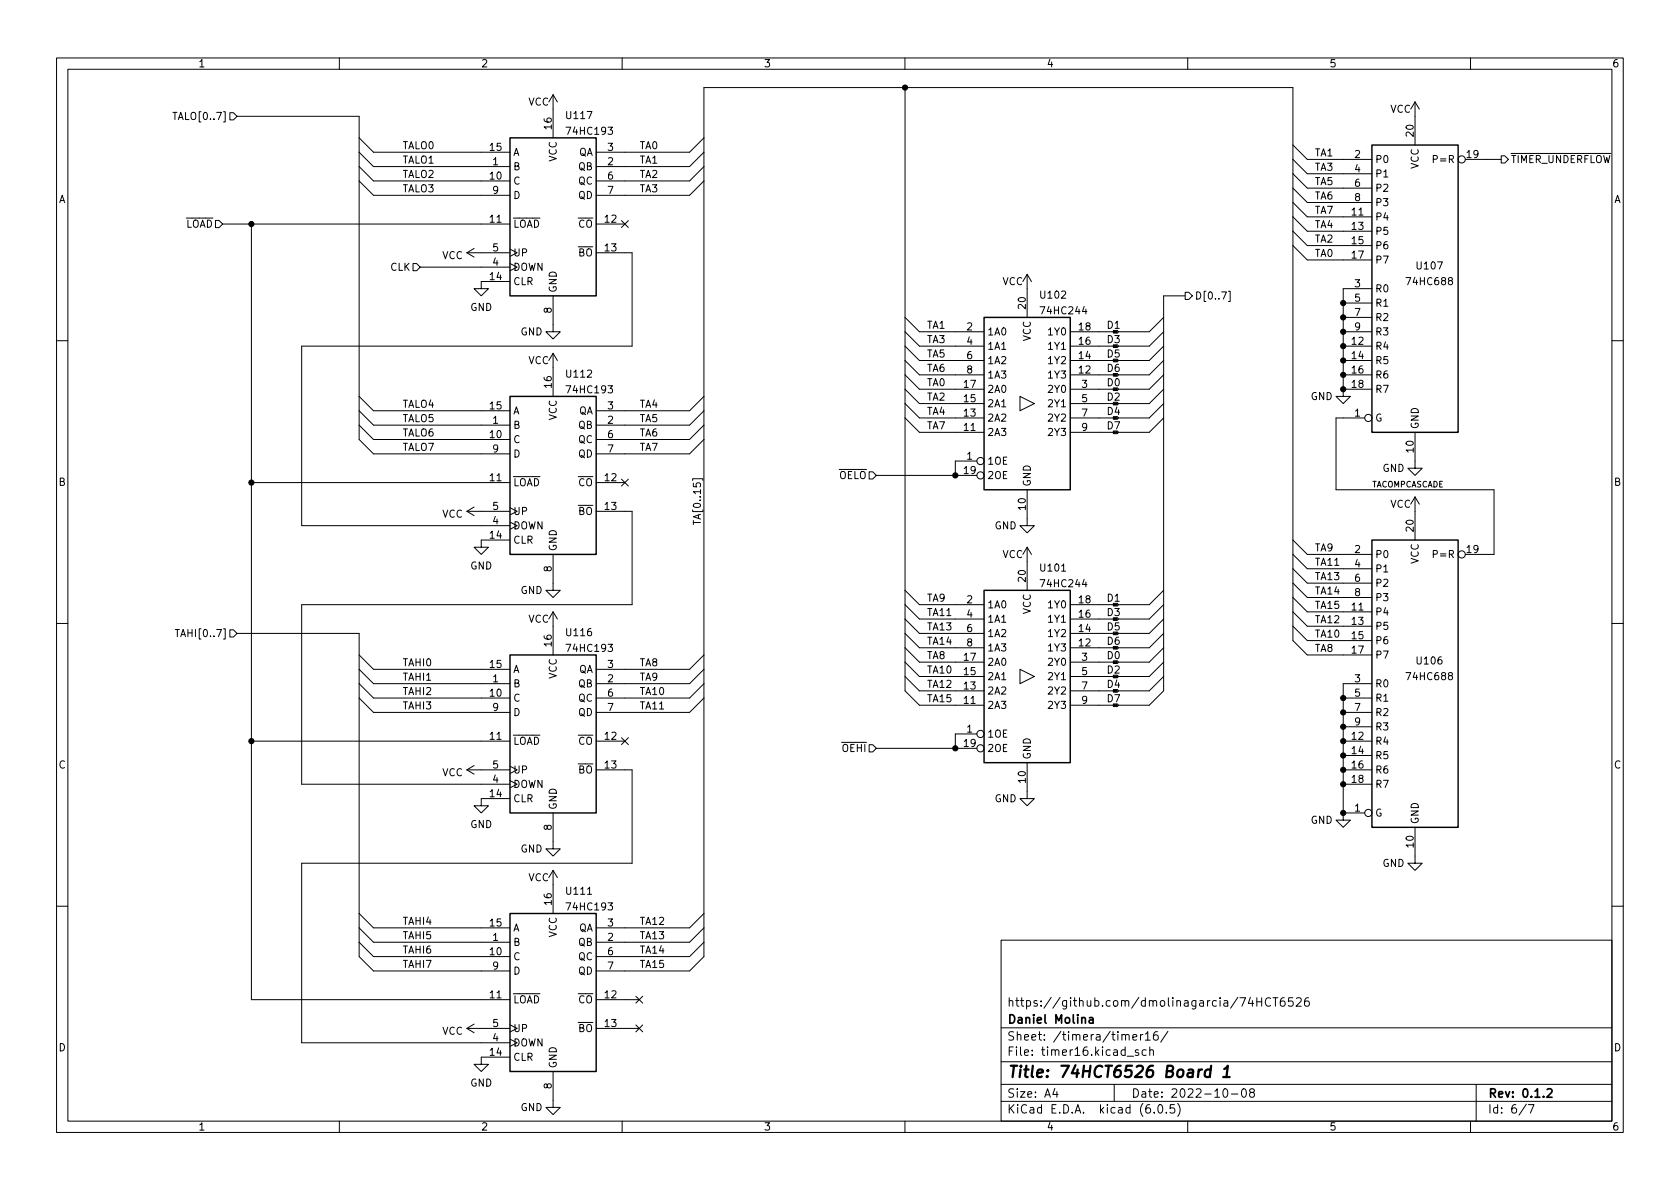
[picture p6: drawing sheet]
<svg xmlns="http://www.w3.org/2000/svg" width="297mm" height="210mm" viewBox="0 0 297 210" stroke-linecap="round" stroke-linejoin="round" font-family="sans-serif">
<g fill="none" stroke="#000" stroke-width=".18">
<path d="M10 10.2h277v190.1h-277zM12 12.2h273v186.1h-273zM30.6 19.9h.7M40.6 19.9h.7l.6 .7-.6 .6h-.7zM60 10.2v2M97.8 16.8v7.6M97.8 16.8l-.8 1.2M97.8 16.8l.8 1.2M110 10.2v2M160 10.2v2M160 15.5v106.7l2.6 2.5h11.4M210 10.2v2"/>
<path d="M250.2 18l-.8 1.3M250.2 18v7.6M250.2 18l.8 1.3M260 10.2v2M38.1 39h.6l.7 .6-.7 .7h-.6zM39.4 39.6h50.8M41.9 20.6h21.6v57.1l2.5 2.6h24.2M44.4 39.6v137.2h45.8M63.5 26.9l2.5 2.6h24.2M63.5 29.5l2.5 2.5h24.2M63.5 24.4l2.5 2.5h24.2M63.5 32l2.5 2.5h24.2"/>
<path d="M105.4 39.6h5.1M109.9 39l1.2 1.2M111.1 39l-1.2 1.2M124.5 26.9l-2.6 2.6h-16.5M124.5 29.5l-2.6 2.5h-16.5M124.5 24.4l-2.6 2.5h-16.5M124.5 32l-2.6 2.5h-16.5M228.6 35.8l2.5 2.5h11.5M228.6 38.3l2.5 2.6h11.5M228.6 25.6l2.5 2.6h11.5M228.6 28.2l2.5 2.5h11.5M228.6 30.7l2.5 2.6h11.5"/>
<path d="M228.6 33.3l2.5 2.5h11.5M259.1 28.2h6.3M265.4 27.6h.7l.6 .6-.6 .6h-.7zM73 46.6h.7l.6 .6-.6 .7h-.7zM74.3 47.2h15.9M82.5 44.7h7.7M82.5 44.7l1.3 .8M83.8 43.9l-1.3 .8M90.2 49.8h-5.1v1.2h1.3l-1.3 1.3-1.3-1.3h1.3M90.2 46.6l1.2 .6-1.2 .7M90.2 44.1l1.2 .6-1.2 .6M97.8 52.3v6.4h1.3l-1.3 1.2-1.3-1.2h1.3"/>
<path d="M105.4 44.7h6.4v16.5h-58.5v31.8h36.9M160 58.7l2.6 2.5h11.4M160 56.1l2.6 2.6h11.4M181.6 48.5v7.6M181.6 48.5l-.8 1.3M181.6 48.5l.8 1.3M196.8 58.4h.8l.2 .3-.2 .2h-.8zM205.7 58.7l-2.5 2.5h-14M205.7 56.1l-2.5 2.6h-14M209.5 51.7h.7l.6 .6-.6 .7h-.7zM209.5 52.3h-3.8v69.9l-2.5 2.5h-14M217.2 51.5h.3v1.8h-.3"/>
<path d="M228.6 40.9l2.5 2.5h11.5M228.6 43.4l2.5 2.6h11.5M237.5 53.6h5.1M237.5 56.1h5.1M237.5 58.7h5.1M242.6 51h-5.1v17.8M10 60.2h2M63.5 72.6l2.5 2.6h24.2M63.5 75.2l2.5 2.5h24.2M63.5 70.1l2.5 2.5h24.2M97.8 62.5v7.6M97.8 62.5l-.8 1.2"/>
<path d="M97.8 62.5l.8 1.2M124.5 72.6l-2.6 2.6h-16.5M124.5 75.2l-2.6 2.5h-16.5M124.5 70.1l-2.6 2.5h-16.5M124.5 77.7l-2.6 2.6h-16.5M160 71.4l2.6 2.5h11.4M160 61.2l2.6 2.5h11.4M160 63.7l2.6 2.6h11.4M160 66.3l2.6 2.5h11.4M160 73.9l2.6 2.5h11.4M160 68.8l2.6 2.6h11.4M180.3 70.1l2.6 1.3-2.6 1.2z"/>
<path d="M196.8 73.7h.8l.2 .2-.2 .2h-.8zM196.8 71.1h.8l.2 .3-.2 .2h-.8zM196.8 66.1h.8l.2 .2-.2 .2h-.8zM196.8 76.2h.8l.2 .2-.2 .3h-.8zM196.8 61h.8l.2 .2-.2 .2h-.8zM196.8 68.6h.8l.2 .2-.2 .3h-.8zM196.8 63.5h.8l.2 .2-.2 .3h-.8zM205.7 71.4l-2.5 2.5h-14M205.7 61.2l-2.5 2.5h-14M205.7 63.7l-2.5 2.6h-14M205.7 66.3l-2.5 2.5h-14M205.7 73.9l-2.5 2.5h-14"/>
<path d="M205.7 68.8l-2.5 2.6h-14M237.5 68.8v1.3h1.3l-1.3 1.3-1.3-1.3h1.3M237.5 61.2h5.1M237.5 63.7h5.1M237.5 66.3h5.1M237.5 68.8h5.1M241.3 73.9h-5.1v12.7h28v11.4h-5.1M250.2 76.4v6.4h1.3l-1.3 1.3-1.3-1.3h1.3M285 60.2h2M44.4 85.3h45.8M82.5 90.4h7.7M82.5 90.4l1.3 .8"/>
<path d="M83.8 89.7l-1.3 .7M90.2 92.3l1.2 .7-1.2 .6M90.2 89.8l1.2 .6-1.2 .7M90.2 95.5h-5.1v1.3h1.3l-1.3 1.2-1.3-1.2h1.3M97.8 98v6.4h1.3l-1.3 1.3-1.3-1.3h1.3M105.4 90.4h6.4v16.5h-58.5v31.8h36.9M105.4 85.3h5.1M109.9 84.7l1.2 1.2M111.1 84.7l-1.2 1.2M122.5 85v-.3h1.8v.3M153.7 83.4h.6l.6 .7-.6 .6h-.6zM154.9 84.1h17.8"/>
<path d="M172.7 81.5h-3.8v2.6M181.6 86.6v6.4h1.3l-1.3 1.2-1.3-1.2h1.3M181.6 96.8v7.6M181.6 96.8l-.8 1.2M181.6 96.8l.8 1.2M228.6 95.5l2.5 2.5h11.5M228.6 98l2.5 2.6h11.5M250.2 87.9v7.6M250.2 87.9l-.8 1.2M250.2 87.9l.8 1.2M10 110.2h2M31 111.3h.7"/>
<path d="M31.4 111.3v1.3M40.6 111.4h.7l.6 .6-.6 .6h-.7zM41.9 112h21.6v57.2l2.5 2.5h24.2M63.5 118.4l2.5 2.5h24.2M63.5 115.8l2.5 2.6h24.2M97.8 108.2v7.6M97.8 108.2l-.8 1.3M97.8 108.2l.8 1.3M124.5 118.4l-2.6 2.5h-16.5M124.5 115.8l-2.6 2.6h-16.5M160 112l2.6 2.5h11.4M160 119.6l2.6 2.6h11.4"/>
<path d="M160 109.5l2.6 2.5h11.4M160 117.1l2.6 2.5h11.4M160 106.9l2.6 2.6h11.4M160 114.5l2.6 2.6h11.4M160 104.4l2.6 2.5h11.4M180.3 118.4l2.6 1.2-2.6 1.3zM196.8 111.8h.8l.2 .2-.2 .2h-.8zM196.8 114.3h.8l.2 .2-.2 .3h-.8zM196.8 119.4h.8l.2 .2-.2 .3h-.8zM196.8 109.2h.8l.2 .3-.2 .2h-.8zM196.8 116.9h.8l.2 .2-.2 .2h-.8zM196.8 106.7h.8l.2 .2-.2 .3h-.8z"/>
<path d="M205.7 112l-2.5 2.5h-14M205.7 119.6l-2.5 2.6h-14M205.7 109.5l-2.5 2.5h-14M205.7 117.1l-2.5 2.5h-14M205.7 106.9l-2.5 2.6h-14M205.7 114.5l-2.5 2.6h-14M205.7 104.4l-2.5 2.5h-14M228.6 105.7l2.5 2.5h11.5M228.6 108.2l2.5 2.5h11.5M228.6 110.7l2.5 2.6h11.5M228.6 100.6l2.5 2.5h11.5M228.6 103.1l2.5 2.6h11.5"/>
<path d="M242.6 115.8h-11.5l-2.5-2.5v-97.8h-104.1v153.7l-2.6 2.5h-16.5M285 110.2h2M44.4 131.1h45.8M63.5 120.9l2.5 2.5h24.2M63.5 123.4l2.5 2.6h24.2M82.5 136.1h7.7M82.5 136.1l1.3 .8M83.8 135.4l-1.3 .7M90.2 138l1.2 .7-1.2 .6M90.2 135.5l1.2 .6-1.2 .7M105.4 131.1h5.1M105.4 136.1h6.4v16.5h-58.5v31.8h36.9"/>
<path d="M109.9 130.4l1.2 1.3M111.1 130.4l-1.2 1.3M124.5 120.9l-2.6 2.5h-16.5M124.5 123.4l-2.6 2.6h-16.5M153.7 131.7h.6l.6 .6-.6 .7h-.6zM154.9 132.3h17.8M172.7 129.8h-3.8v2.5M181.6 134.9v6.3h1.3l-1.3 1.3-1.3-1.3h1.3M196.8 121.9h.8l.2 .3-.2 .2h-.8zM196.8 124.5h.8l.2 .2-.2 .2h-.8zM237.5 123.4h5.1M237.5 131.1h5.1"/>
<path d="M237.5 136.1h5.1M237.5 138.7h5.1M237.5 126h5.1M237.5 133.6h5.1M237.5 128.5h5.1M242.6 120.9h-5.1v22.9M90.2 141.2h-5.1v1.3h1.3l-1.3 1.3-1.3-1.3h1.3M97.8 143.8v6.3h1.3l-1.3 1.3-1.3-1.3h1.3M97.8 153.9v7.6M97.8 153.9l-.8 1.3M97.8 153.9l.8 1.3M237.5 143.8v1.2h1.3l-1.3 1.3-1.3-1.3h1.3"/>
<path d="M237.5 143.8h3.8M250.2 146.3v6.3h1.3l-1.3 1.3-1.3-1.3h1.3M10 160.2h2M63.5 164.1l2.5 2.5h24.2M63.5 166.6l2.5 2.6h24.2M63.5 161.5l2.5 2.6h24.2M105.4 176.8h7.6M112.4 176.2l1.2 1.2M113.6 176.2l-1.2 1.2M124.5 164.1l-2.6 2.5h-16.5M124.5 166.6l-2.6 2.6h-16.5M124.5 161.5l-2.6 2.6h-16.5"/>
<path d="M177 166.3h108v32h-108zM221.1 176.4l-.4 1h.9M221.4 176.9v1M222.2 176.4v1.5M222.2 177.1h.9M223.1 176.4v1.5M224.6 176.6a.6 .6 0 0 0-.7 0 .6 .6 0 0 0-.2 .7 .56 .56 0 0 0 .3 .6 .56 .56 0 0 0 .6-.1M225.1 176.4h.8M225.5 176.4v1.5M227.1 176.4a.59 .59 0 0 0-.7 .7v.5l.1 .3h.4l.2-.1 .1-.5-.1-.2-.5-.1-.2 .3M228.6 176.4h-.7l-.1 .7 .2-.1 .5 .1 .1 .2v.5l-.2 .1-.6-.1M229.2 176.6l.6-.2 .2 .2 .1 .3-1 1h1"/>
<path d="M231.4 176.4a.59 .59 0 0 0-.8 .7v.5l.2 .3h.4l.2-.1 .1-.5-.1-.2-.5-.1-.3 .3M285 160.2h2M60 198.3v2M82.5 181.9l1.3 .7M82.5 181.9h7.7M83.8 181.1l-1.3 .8M90.2 183.8l1.2 .6-1.2 .6M90.2 181.2l1.2 .7-1.2 .6M90.2 186.9h-5.1v1.3h1.3l-1.3 1.3-1.3-1.3h1.3M97.8 189.5v6.3h1.3l-1.3 1.3-1.3-1.3h1.3M105.4 181.9h7.6M110 198.3v2"/>
<path d="M112.4 181.2l1.2 1.3M113.6 181.2l-1.2 1.3M160 198.3v2M177 194.8h108M177 191.8h108M177 187.8h108M177 181.8h108M186.5 192.5l-.4 1h1M186.9 193v1M197 191.8v3M199.3 186.8h1.1M200.3 183.4l.7-.1-.1-.3-.4-.1-.2 .2 .1 .8h.5"/>
<path d="M201.3 185.7l-.4-.1-.2 .2 .1 .3 .5 .1v.4h-.6M201.6 182.9v1M202.1 182.9l-.3 .1-.2 .2M202.5 182.9l.4-.5v1.5M202.5 183.9h.9M202.6 185.7l-.4-.1-.3 .3v.4l.2 .3h.5M203.3 185.8l.2-.2 .4 .1v.9M203.3 185.1v1.5M204.1 196.7v.1M204.6 182.4a.59 .59 0 0 0-.7 .7v.5l.2 .3h.4l.2-.1 .1-.5-.2-.2-.4-.1-.3 .3M204.9 195.4l.2-.1a.81 .81 0 0 1 .6 .7 .81 .81 0 0 1-.3 .8h-.2a.81 .81 0 0 1-.6-.6 .81 .81 0 0 1 .3-.8zM206.2 196.7v.1"/>
<path d="M206.5 182.4l-1.3 1.9M207.6 195.3h-.7v.7l.2-.1 .5 .1 .1 .2-.1 .5-.2 .1-.5-.1M208.2 195.1a1.72 1.72 0 0 1 0 2.3M210 198.3v2M216.4 192.6l.2-.1a.81 .81 0 0 1 .6 .7 .81 .81 0 0 1-.3 .8h-.2a.81 .81 0 0 1-.6-.6 .81 .81 0 0 1 .3-.8zM217.7 193.5h1.2M219.7 192.6l.2-.1a.81 .81 0 0 1 .5 .7 .81 .81 0 0 1-.3 .8h-.1a.81 .81 0 0 1-.6-.6 .81 .81 0 0 1 .3-.8zM221.2 193.2l-.3-.3 .1-.2 .2-.2 .4 .1 .2 .2-.1 .2-.6 .2-.2 .3 .1 .4 .2 .1h.4l.2-.3-.1-.4-.2-.1M260 198.3v2M261 191.8v6.5M269.9 195.3l-1.3 1.9M270.2 195.3h1l-.6 1.5"/>
<circle cx="258.4" cy="28.2" r=".63"/>
<circle cx="241.9" cy="73.9" r=".63"/>
<circle cx="173.4" cy="81.5" r=".63"/>
<circle cx="173.4" cy="84.1" r=".63"/>
<circle cx="258.4" cy="98" r=".63"/>
<circle cx="173.4" cy="132.3" r=".63"/>
<circle cx="173.4" cy="129.8" r=".63"/>
<circle cx="241.9" cy="143.8" r=".63"/>
</g>
<path d="M192.6 180h.6l.1 .9M193.3 180.3l-.5 .1a.29 .29 0 0 0-.3 .2 .29 .29 0 0 0 .3 .3h.5M273.6 192.7l.5-.2 .2 .2 .1 .3-.9 1h.9" fill="none" stroke="#000" stroke-width=".3"/>
<path d="M212.5 189.1l-.4 .1-.2 .3M214 189.2a.66 .66 0 0 0-.9 .3l-.1 .6 .1 .3 .2 .1 .6-.1M214.1 188.5l-.2 2M216.3 190.5h1.1M216.5 189l.6-.5-.3 2" fill="none" stroke="#000" stroke-width=".4"/>
<path d="M90.2 24.4h15.2v27.9h-15.2zM242.6 25.6h15.2v50.8h-15.2zM174 56.1h15.2v30.5h-15.2zM90.2 70.1h15.2v27.9h-15.2zM242.6 95.5h15.2v50.8h-15.2zM90.2 115.8h15.2v28h-15.2zM174 104.4h15.2v30.5h-15.2zM90.2 161.5h15.2v28h-15.2z" fill="none" stroke="#000" stroke-width=".25"/>
<g fill="#000" stroke="#000" stroke-width=".18">
<circle cx="160" cy="15.5" r=".46"/>
<circle cx="44.4" cy="39.6" r=".46"/>
<circle cx="237.5" cy="58.7" r=".46"/>
<circle cx="237.5" cy="53.6" r=".46"/>
<circle cx="237.5" cy="56.1" r=".46"/>
<circle cx="237.5" cy="61.2" r=".46"/>
<circle cx="237.5" cy="63.7" r=".46"/>
<circle cx="237.5" cy="68.8" r=".46"/>
<circle cx="237.5" cy="66.3" r=".46"/>
<circle cx="44.4" cy="85.3" r=".46"/>
<circle cx="168.9" cy="84.1" r=".46"/>
<circle cx="44.4" cy="131.1" r=".46"/>
<circle cx="168.9" cy="132.3" r=".46"/>
<circle cx="237.5" cy="128.5" r=".46"/>
<circle cx="237.5" cy="136.1" r=".46"/>
<circle cx="237.5" cy="123.4" r=".46"/>
<circle cx="237.5" cy="138.7" r=".46"/>
<circle cx="237.5" cy="133.6" r=".46"/>
<circle cx="237.5" cy="131.1" r=".46"/>
<circle cx="237.5" cy="126" r=".46"/>
<circle cx="237.5" cy="143.8" r=".46"/>
</g>
<text font-size="2.8" x="178" y="190.6">Title: 74HCT6526 Board 1</text>
<g font-size="2.1">
<text x="178" y="178">https://github.com/dmolinagarcia/74HCT6526</text>
<text x="178" y="184">Sheet: /timera/timer16/</text>
<text x="178" y="181">Daniel Molina</text>
<text x="178" y="186.7">File: timer16.kicad_sch</text>
<text x="178" y="196.9">KiCad E.D.A. kicad (6.0.5)</text>
<text x="178" y="194.1">Size: A4</text>
<text x="200" y="194.1">Date: 2022-10-08</text>
<text x="263" y="194.1">Rev: 0.1.2</text>
<text x="263" y="196.9">Id: 6/7</text>
</g>
<g font-size="1.8">
<text x="35" y="11.9">1</text>
<text x="85" y="11.9">2</text>
<text x="135" y="11.9">3</text>
<text x="185" y="11.9">4</text>
<text x="235" y="11.9">5</text>
<text x="285" y="11.9">6</text>
<text x="31.3" y="21.2">TALO[0..7]</text>
<text x="93.4" y="18.7">VCC</text>
<text x="97.5" y="22.8" transform="rotate(-90 97.5 22.8)">16</text>
<text x="100.3" y="21">U117</text>
<text x="100.5" y="23.8">74HC193</text>
<text x="245.8" y="19.9">VCC</text>
<text x="71.1" y="28.9">TALO1</text>
<text x="71.1" y="26.4">TALO0</text>
<text x="86.6" y="26.7">15</text>
<text x="87.1" y="29.2">1</text>
<text x="90.7" y="27.6">A</text>
<text x="98.4" y="28.6" transform="rotate(-90 98.4 28.6)">VCC</text>
<text x="102.2" y="27.6">QA</text>
<text x="107.5" y="29.2">2</text>
<text x="107.5" y="26.7">3</text>
<text x="113" y="28.9">TA1</text>
<text x="113" y="26.4">TA0</text>
<text x="232.4" y="27.6">TA1</text>
<text x="239.5" y="27.9">2</text>
<text x="243.1" y="28.8">P0</text>
<text x="249.9" y="24.1" transform="rotate(-90 249.9 24.1)">20</text>
<text x="250.8" y="29.9" transform="rotate(-90 250.8 29.9)">VCC</text>
<text x="253.8" y="28.8">P=R</text>
<text x="259.4" y="27.9">19</text>
<text x="267.1" y="28.8">~{TIMER_UNDERFLOW}</text>
<text x="10.3" y="35.9">A</text>
<text x="71.1" y="34">TALO3</text>
<text x="71.1" y="31.5">TALO2</text>
<text x="86.6" y="31.7">10</text>
<text x="87.1" y="34.3">9</text>
<text x="90.7" y="30.1">B</text>
<text x="90.7" y="32.6">C</text>
<text x="90.7" y="35.2">D</text>
<text x="102.2" y="30.1">QB</text>
<text x="102.2" y="32.6">QC</text>
<text x="102.2" y="35.2">QD</text>
<text x="107.5" y="31.7">6</text>
<text x="107.5" y="34.3">7</text>
<text x="113" y="34">TA3</text>
<text x="113" y="31.5">TA2</text>
<text x="232.4" y="35.3">TA6</text>
<text x="232.4" y="32.7">TA5</text>
<text x="232.4" y="30.2">TA3</text>
<text x="239.5" y="30.5">4</text>
<text x="239.5" y="33">6</text>
<text x="239.5" y="35.6">8</text>
<text x="243.1" y="31.4">P1</text>
<text x="243.1" y="33.9">P2</text>
<text x="285.3" y="35.9">A</text>
<text x="31.3" y="40.3">~{LOAD}</text>
<text x="86.6" y="39.4">11</text>
<text x="90.7" y="40.3">~{LOAD}</text>
<text x="100.9" y="40.3">~{CO}</text>
<text x="107" y="39.4">12</text>
<text x="232.4" y="40.3">TA4</text>
<text x="232.4" y="37.8">TA7</text>
<text x="239" y="38.1">11</text>
<text x="239" y="40.6">13</text>
<text x="243.1" y="39">P4</text>
<text x="243.1" y="41.5">P5</text>
<text x="243.1" y="36.4">P3</text>
<text x="69" y="47.9">CLK</text>
<text x="78.2" y="45.8">VCC</text>
<text x="87.1" y="47">4</text>
<text x="87.1" y="44.4">5</text>
<text x="90.7" y="47.9">DOWN</text>
<text x="90.7" y="45.3">UP</text>
<text x="100.9" y="45.3">~{BO}</text>
<text x="107" y="44.4">13</text>
<text x="232.4" y="45.4">TA0</text>
<text x="232.4" y="42.9">TA2</text>
<text x="239" y="43.2">15</text>
<text x="239" y="45.7">17</text>
<text x="243.1" y="44.1">P6</text>
<text x="243.1" y="46.6">P7</text>
<text x="250.6" y="47.6">U107</text>
<text x="86.6" y="49.5">14</text>
<text x="90.7" y="50.4">CLR</text>
<text x="98.4" y="51.8" transform="rotate(-90 98.4 51.8)">GND</text>
<text x="177.2" y="50.4">VCC</text>
<text x="184.1" y="52.8">U102</text>
<text x="211.2" y="53">D[0..7]</text>
<text x="239.5" y="50.8">3</text>
<text x="239.5" y="53.3">5</text>
<text x="243.1" y="51.7">R0</text>
<text x="249" y="50.4">74HC688</text>
<text x="83.1" y="55">GND</text>
<text x="92" y="59.3">GND</text>
<text x="97.5" y="55.4" transform="rotate(-90 97.5 55.4)">8</text>
<text x="163.8" y="58.1">TA1</text>
<text x="171" y="58.4">2</text>
<text x="174.5" y="59.3">1A0</text>
<text x="181.4" y="54.6" transform="rotate(-90 181.4 54.6)">20</text>
<text x="184.3" y="55.6">74HC244</text>
<text x="185.6" y="59.3">1Y0</text>
<text x="190.8" y="58.4">18</text>
<text x="195.6" y="58.1">D1</text>
<text x="239.5" y="55.9">7</text>
<text x="239.5" y="58.4">9</text>
<text x="243.1" y="54.2">R1</text>
<text x="243.1" y="56.8">R2</text>
<text x="243.1" y="59.3">R3</text>
<text x="93.4" y="64.4">VCC</text>
<text x="163.8" y="65.7">TA6</text>
<text x="163.8" y="63.2">TA5</text>
<text x="163.8" y="60.7">TA3</text>
<text x="171" y="61">4</text>
<text x="171" y="63.5">6</text>
<text x="174.5" y="61.8">1A1</text>
<text x="174.5" y="64.4">1A2</text>
<text x="182.2" y="60.4" transform="rotate(-90 182.2 60.4)">VCC</text>
<text x="185.6" y="64.4">1Y2</text>
<text x="185.6" y="61.8">1Y1</text>
<text x="190.8" y="63.5">14</text>
<text x="190.8" y="61">16</text>
<text x="195.6" y="63.2">D5</text>
<text x="195.6" y="65.7">D6</text>
<text x="195.6" y="60.7">D3</text>
<text x="239" y="61">12</text>
<text x="239" y="63.5">14</text>
<text x="243.1" y="61.8">R4</text>
<text x="243.1" y="64.4">R5</text>
<text x="97.5" y="68.5" transform="rotate(-90 97.5 68.5)">16</text>
<text x="100.3" y="66.8">U112</text>
<text x="100.5" y="69.5">74HC193</text>
<text x="163.8" y="70.8">TA2</text>
<text x="163.8" y="68.3">TA0</text>
<text x="170.5" y="71.1">15</text>
<text x="170.5" y="68.6">17</text>
<text x="171" y="66">8</text>
<text x="174.5" y="69.5">2A0</text>
<text x="174.5" y="66.9">1A3</text>
<text x="185.6" y="66.9">1Y3</text>
<text x="185.6" y="69.5">2Y0</text>
<text x="190.8" y="66">12</text>
<text x="191.3" y="68.6">3</text>
<text x="191.3" y="71.1">5</text>
<text x="195.6" y="70.8">D2</text>
<text x="195.6" y="68.3">D0</text>
<text x="231.7" y="70.7">GND</text>
<text x="239" y="66">16</text>
<text x="239" y="68.6">18</text>
<text x="243.1" y="66.9">R6</text>
<text x="243.1" y="69.5">R7</text>
<text x="71.1" y="74.6">TALO5</text>
<text x="71.1" y="77.2">TALO6</text>
<text x="71.1" y="72.1">TALO4</text>
<text x="86.6" y="77.5">10</text>
<text x="86.6" y="72.4">15</text>
<text x="87.1" y="74.9">1</text>
<text x="90.7" y="75.8">B</text>
<text x="90.7" y="73.3">A</text>
<text x="98.4" y="74.3" transform="rotate(-90 98.4 74.3)">VCC</text>
<text x="102.2" y="75.8">QB</text>
<text x="102.2" y="73.3">QA</text>
<text x="107.5" y="74.9">2</text>
<text x="107.5" y="72.4">3</text>
<text x="107.5" y="77.5">6</text>
<text x="113" y="77.2">TA6</text>
<text x="113" y="72.1">TA4</text>
<text x="113" y="74.6">TA5</text>
<text x="163.8" y="75.9">TA7</text>
<text x="163.8" y="73.4">TA4</text>
<text x="170.5" y="76.2">11</text>
<text x="170.5" y="73.7">13</text>
<text x="174.5" y="77.1">2A3</text>
<text x="174.5" y="74.5">2A2</text>
<text x="174.5" y="72">2A1</text>
<text x="185.6" y="72">2Y1</text>
<text x="185.6" y="74.5">2Y2</text>
<text x="185.6" y="77.1">2Y3</text>
<text x="191.3" y="73.7">7</text>
<text x="191.3" y="76.2">9</text>
<text x="195.6" y="75.9">D7</text>
<text x="195.6" y="73.4">D4</text>
<text x="239.5" y="73.7">1</text>
<text x="243.1" y="74.5">G</text>
<text x="250.8" y="75.9" transform="rotate(-90 250.8 75.9)">GND</text>
<text x="71.1" y="79.7">TALO7</text>
<text x="87.1" y="80">9</text>
<text x="90.7" y="78.4">C</text>
<text x="90.7" y="80.9">D</text>
<text x="102.2" y="78.4">QC</text>
<text x="102.2" y="80.9">QD</text>
<text x="107.5" y="80">7</text>
<text x="113" y="79.7">TA7</text>
<text x="170.5" y="83.8">19</text>
<text x="171" y="81.3">1</text>
<text x="174.5" y="82.2">1OE</text>
<text x="244.4" y="83.4">GND</text>
<text x="249.9" y="80" transform="rotate(-90 249.9 80)">10</text>
<text x="10.3" y="85.9">B</text>
<text x="86.6" y="85.1">11</text>
<text x="90.7" y="86">~{LOAD}</text>
<text x="100.9" y="86">~{CO}</text>
<text x="107" y="85.1">12</text>
<text x="146.9" y="84.7">~{OELO}</text>
<text x="174.5" y="84.7">2OE</text>
<text x="182.2" y="86.1" transform="rotate(-90 182.2 86.1)">GND</text>
<text x="245.8" y="89.8">VCC</text>
<text x="285.3" y="85.9">B</text>
<text x="78.2" y="91.5">VCC</text>
<text x="86.6" y="95.2">14</text>
<text x="87.1" y="92.7">4</text>
<text x="87.1" y="90.2">5</text>
<text x="90.7" y="93.6">DOWN</text>
<text x="90.7" y="91.1">UP</text>
<text x="100.9" y="91.1">~{BO}</text>
<text x="107" y="90.2">13</text>
<text x="123.9" y="93" transform="rotate(-90 123.9 93)">TA[0..15]</text>
<text x="175.8" y="93.6">GND</text>
<text x="181.4" y="90.1" transform="rotate(-90 181.4 90.1)">10</text>
<text x="249.9" y="93.9" transform="rotate(-90 249.9 93.9)">20</text>
<text x="83.1" y="100.7">GND</text>
<text x="90.7" y="96.1">CLR</text>
<text x="97.5" y="101.1" transform="rotate(-90 97.5 101.1)">8</text>
<text x="98.4" y="97.5" transform="rotate(-90 98.4 97.5)">GND</text>
<text x="177.2" y="98.7">VCC</text>
<text x="184.1" y="101.1">U101</text>
<text x="232.4" y="97.5">TA9</text>
<text x="232.4" y="100">TA11</text>
<text x="239.5" y="97.8">2</text>
<text x="239.5" y="100.3">4</text>
<text x="243.1" y="98.7">P0</text>
<text x="243.1" y="101.2">P1</text>
<text x="250.8" y="99.7" transform="rotate(-90 250.8 99.7)">VCC</text>
<text x="253.8" y="98.7">P=R</text>
<text x="259.4" y="97.8">19</text>
<text x="92" y="105">GND</text>
<text x="163.8" y="106.4">TA9</text>
<text x="171" y="106.7">2</text>
<text x="174.5" y="107.6">1A0</text>
<text x="181.4" y="102.8" transform="rotate(-90 181.4 102.8)">20</text>
<text x="184.3" y="103.8">74HC244</text>
<text x="185.6" y="107.6">1Y0</text>
<text x="190.8" y="106.7">18</text>
<text x="195.6" y="106.4">D1</text>
<text x="232.4" y="102.6">TA13</text>
<text x="232.4" y="107.7">TA15</text>
<text x="232.4" y="105.1">TA14</text>
<text x="239" y="107.9">11</text>
<text x="239.5" y="102.9">6</text>
<text x="239.5" y="105.4">8</text>
<text x="243.1" y="103.8">P2</text>
<text x="243.1" y="106.3">P3</text>
<text x="32" y="112.6">TAHI[0..7]</text>
<text x="93.4" y="110.1">VCC</text>
<text x="100.3" y="112.5">U116</text>
<text x="163.8" y="108.9">TA11</text>
<text x="163.8" y="111.5">TA13</text>
<text x="171" y="109.2">4</text>
<text x="171" y="111.8">6</text>
<text x="174.5" y="110.1">1A1</text>
<text x="174.5" y="112.6">1A2</text>
<text x="182.2" y="108.6" transform="rotate(-90 182.2 108.6)">VCC</text>
<text x="185.6" y="112.6">1Y2</text>
<text x="185.6" y="110.1">1Y1</text>
<text x="190.8" y="111.8">14</text>
<text x="190.8" y="109.2">16</text>
<text x="195.6" y="108.9">D3</text>
<text x="195.6" y="111.5">D5</text>
<text x="232.4" y="112.7">TA10</text>
<text x="232.4" y="110.2">TA12</text>
<text x="239" y="110.5">13</text>
<text x="239" y="113">15</text>
<text x="243.1" y="108.8">P4</text>
<text x="243.1" y="111.4">P5</text>
<text x="243.1" y="113.9">P6</text>
<text x="71.1" y="117.8">TAHI0</text>
<text x="86.6" y="118.1">15</text>
<text x="90.7" y="119">A</text>
<text x="97.5" y="114.3" transform="rotate(-90 97.5 114.3)">16</text>
<text x="100.5" y="115.3">74HC193</text>
<text x="102.2" y="119">QA</text>
<text x="107.5" y="118.1">3</text>
<text x="113" y="117.8">TA8</text>
<text x="163.8" y="116.5">TA8</text>
<text x="163.8" y="114">TA14</text>
<text x="163.8" y="119.1">TA10</text>
<text x="170.5" y="119.4">15</text>
<text x="170.5" y="116.8">17</text>
<text x="171" y="114.3">8</text>
<text x="174.5" y="117.7">2A0</text>
<text x="174.5" y="115.2">1A3</text>
<text x="185.6" y="115.2">1Y3</text>
<text x="185.6" y="117.7">2Y0</text>
<text x="190.8" y="114.3">12</text>
<text x="191.3" y="116.8">3</text>
<text x="191.3" y="119.4">5</text>
<text x="195.6" y="119.1">D2</text>
<text x="195.6" y="114">D6</text>
<text x="195.6" y="116.5">D0</text>
<text x="232.4" y="115.3">TA8</text>
<text x="239" y="115.6">17</text>
<text x="243.1" y="116.5">P7</text>
<text x="250.6" y="117.5">U106</text>
<text x="71.1" y="120.4">TAHI1</text>
<text x="71.1" y="122.9">TAHI2</text>
<text x="71.1" y="125.4">TAHI3</text>
<text x="86.6" y="123.2">10</text>
<text x="87.1" y="120.6">1</text>
<text x="87.1" y="125.7">9</text>
<text x="90.7" y="121.5">B</text>
<text x="90.7" y="124.1">C</text>
<text x="98.4" y="120.1" transform="rotate(-90 98.4 120.1)">VCC</text>
<text x="102.2" y="121.5">QB</text>
<text x="102.2" y="124.1">QC</text>
<text x="107.5" y="120.6">2</text>
<text x="107.5" y="123.2">6</text>
<text x="107.5" y="125.7">7</text>
<text x="113" y="120.4">TA9</text>
<text x="113" y="122.9">TA10</text>
<text x="113" y="125.4">TA11</text>
<text x="163.8" y="124.2">TA15</text>
<text x="163.8" y="121.6">TA12</text>
<text x="170.5" y="124.5">11</text>
<text x="170.5" y="121.9">13</text>
<text x="174.5" y="125.3">2A3</text>
<text x="174.5" y="122.8">2A2</text>
<text x="174.5" y="120.3">2A1</text>
<text x="185.6" y="120.3">2Y1</text>
<text x="185.6" y="122.8">2Y2</text>
<text x="185.6" y="125.3">2Y3</text>
<text x="191.3" y="121.9">7</text>
<text x="191.3" y="124.5">9</text>
<text x="195.6" y="121.6">D4</text>
<text x="195.6" y="124.2">D7</text>
<text x="239.5" y="120.6">3</text>
<text x="239.5" y="123.2">5</text>
<text x="239.5" y="125.7">7</text>
<text x="243.1" y="121.5">R0</text>
<text x="243.1" y="124.1">R1</text>
<text x="249" y="120.3">74HC688</text>
<text x="86.6" y="130.8">11</text>
<text x="90.7" y="131.7">~{LOAD}</text>
<text x="90.7" y="126.6">D</text>
<text x="100.9" y="131.7">~{CO}</text>
<text x="102.2" y="126.6">QD</text>
<text x="107" y="130.8">12</text>
<text x="171" y="129.5">1</text>
<text x="174.5" y="130.4">1OE</text>
<text x="239" y="130.8">12</text>
<text x="239.5" y="128.3">9</text>
<text x="243.1" y="131.7">R4</text>
<text x="243.1" y="126.6">R2</text>
<text x="243.1" y="129.2">R3</text>
<text x="10.3" y="135.9">C</text>
<text x="78.2" y="137.3">VCC</text>
<text x="87.1" y="135.9">5</text>
<text x="90.7" y="136.8">UP</text>
<text x="100.9" y="136.8">~{BO}</text>
<text x="107" y="135.9">13</text>
<text x="147.6" y="133">~{OEHI}</text>
<text x="170.5" y="132.1">19</text>
<text x="174.5" y="133">2OE</text>
<text x="182.2" y="134.4" transform="rotate(-90 182.2 134.4)">GND</text>
<text x="239" y="133.3">14</text>
<text x="239" y="135.9">16</text>
<text x="243.1" y="134.2">R5</text>
<text x="243.1" y="136.8">R6</text>
<text x="285.3" y="135.9">C</text>
<text x="86.6" y="141">14</text>
<text x="87.1" y="138.4">4</text>
<text x="90.7" y="141.9">CLR</text>
<text x="90.7" y="139.3">DOWN</text>
<text x="98.4" y="143.3" transform="rotate(-90 98.4 143.3)">GND</text>
<text x="175.8" y="141.9">GND</text>
<text x="181.4" y="138.4" transform="rotate(-90 181.4 138.4)">10</text>
<text x="239" y="138.4">18</text>
<text x="239.5" y="143.5">1</text>
<text x="243.1" y="139.3">R7</text>
<text x="83.1" y="146.4">GND</text>
<text x="97.5" y="146.8" transform="rotate(-90 97.5 146.8)">8</text>
<text x="231.7" y="145.7">GND</text>
<text x="243.1" y="144.4">G</text>
<text x="249.9" y="149.8" transform="rotate(-90 249.9 149.8)">10</text>
<text x="250.8" y="145.8" transform="rotate(-90 250.8 145.8)">GND</text>
<text x="92" y="150.7">GND</text>
<text x="93.4" y="155.8">VCC</text>
<text x="244.4" y="153.3">GND</text>
<text x="97.5" y="160" transform="rotate(-90 97.5 160)">16</text>
<text x="100.3" y="158.2">U111</text>
<text x="100.5" y="161">74HC193</text>
<text x="71.1" y="166.1">TAHI5</text>
<text x="71.1" y="163.5">TAHI4</text>
<text x="86.6" y="163.8">15</text>
<text x="87.1" y="166.4">1</text>
<text x="90.7" y="167.3">B</text>
<text x="90.7" y="164.7">A</text>
<text x="98.4" y="165.8" transform="rotate(-90 98.4 165.8)">VCC</text>
<text x="102.2" y="167.3">QB</text>
<text x="102.2" y="164.7">QA</text>
<text x="107.5" y="166.4">2</text>
<text x="107.5" y="163.8">3</text>
<text x="113" y="166.1">TA13</text>
<text x="113" y="163.5">TA12</text>
<text x="71.1" y="171.2">TAHI7</text>
<text x="71.1" y="168.6">TAHI6</text>
<text x="86.6" y="168.9">10</text>
<text x="87.1" y="171.4">9</text>
<text x="90.7" y="169.8">C</text>
<text x="90.7" y="172.3">D</text>
<text x="102.2" y="169.8">QC</text>
<text x="102.2" y="172.3">QD</text>
<text x="107.5" y="168.9">6</text>
<text x="107.5" y="171.4">7</text>
<text x="113" y="171.2">TA15</text>
<text x="113" y="168.6">TA14</text>
<text x="86.6" y="176.5">11</text>
<text x="90.7" y="177.4">~{LOAD}</text>
<text x="100.9" y="177.4">~{CO}</text>
<text x="107" y="176.5">12</text>
<text x="10.3" y="185.9">D</text>
<text x="78.2" y="183">VCC</text>
<text x="87.1" y="184.1">4</text>
<text x="87.1" y="181.6">5</text>
<text x="90.7" y="185">DOWN</text>
<text x="90.7" y="182.5">UP</text>
<text x="100.9" y="182.5">~{BO}</text>
<text x="107" y="181.6">13</text>
<text x="285.3" y="185.9">D</text>
<text x="86.6" y="186.7">14</text>
<text x="90.7" y="187.6">CLR</text>
<text x="98.4" y="189" transform="rotate(-90 98.4 189)">GND</text>
<text x="83.1" y="192.1">GND</text>
<text x="92" y="196.5">GND</text>
<text x="97.5" y="192.5" transform="rotate(-90 97.5 192.5)">8</text>
<text x="35" y="199.9">1</text>
<text x="85" y="199.9">2</text>
<text x="135" y="199.9">3</text>
<text x="185" y="199.9">4</text>
<text x="235" y="199.9">5</text>
<text x="285" y="199.9">6</text>
</g>
<text font-size="1.4" x="242.6" y="86.2">TACOMPCASCADE</text>
<g font-size=".4">
<text x="196.9" y="58.8">D1</text>
<text x="196.9" y="61.4">D3</text>
<text x="196.9" y="63.9">D5</text>
<text x="196.9" y="71.5">D2</text>
<text x="196.9" y="66.4">D6</text>
<text x="196.9" y="69">D0</text>
<text x="196.9" y="74.1">D4</text>
<text x="196.9" y="76.6">D7</text>
<text x="196.9" y="107.1">D1</text>
<text x="196.9" y="112.2">D5</text>
<text x="196.9" y="109.6">D3</text>
<text x="196.9" y="114.7">D6</text>
<text x="196.9" y="119.8">D2</text>
<text x="196.9" y="117.2">D0</text>
<text x="196.9" y="122.3">D4</text>
<text x="196.9" y="124.9">D7</text>
</g>
</svg>
